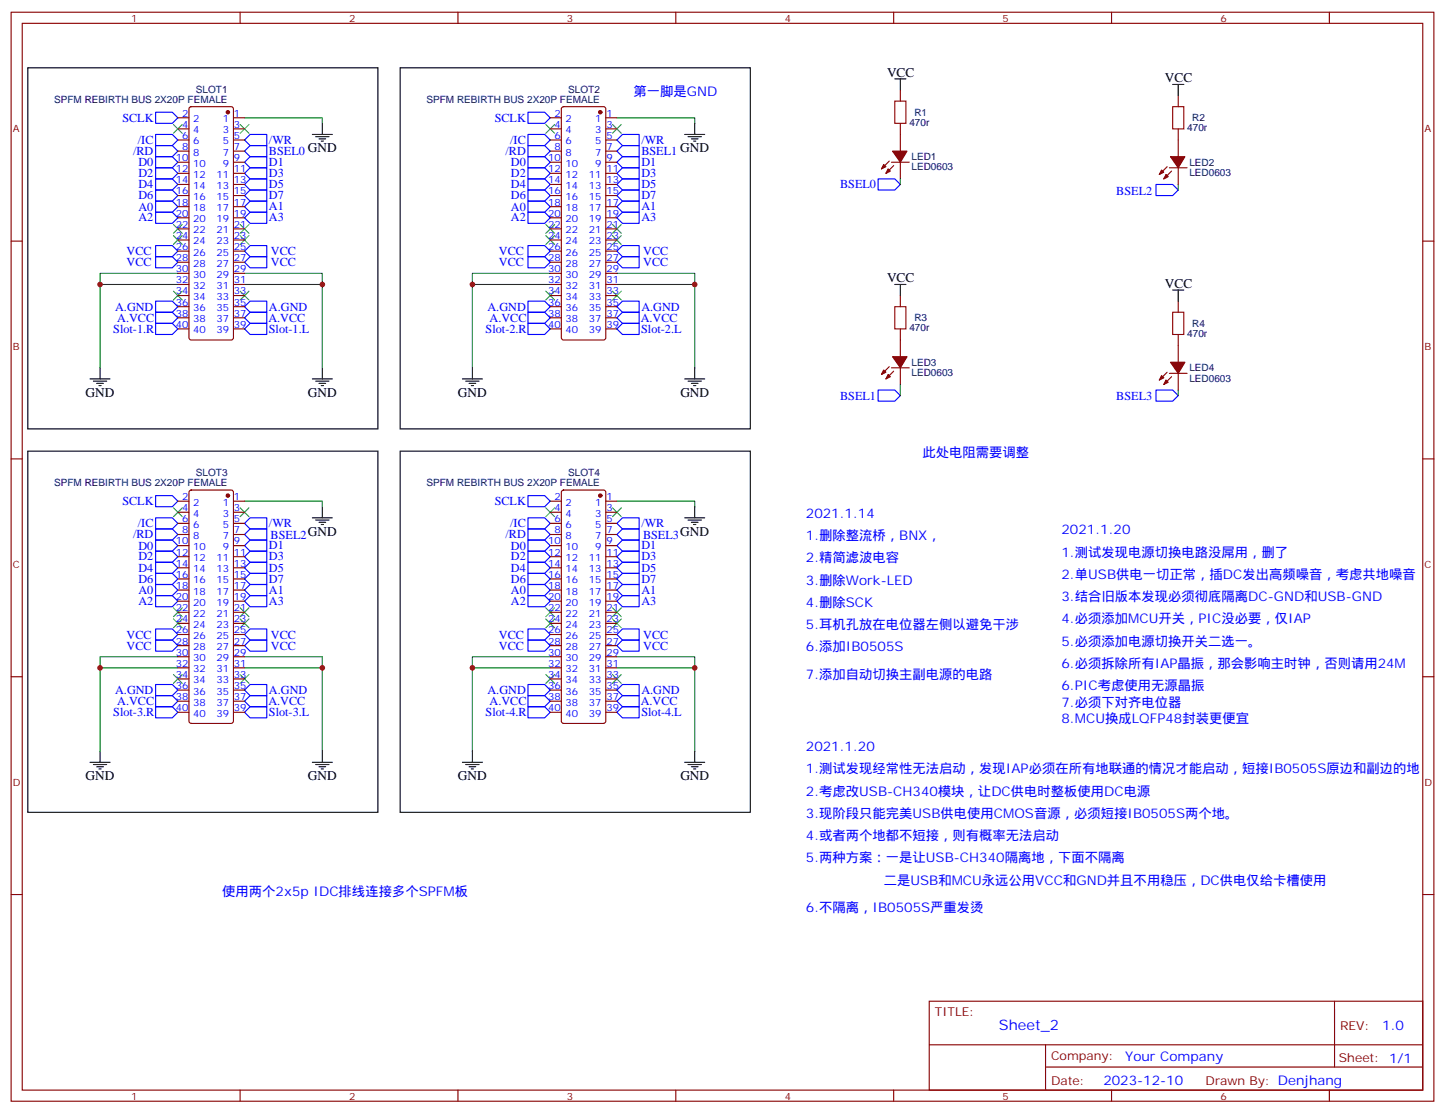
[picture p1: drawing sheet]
<svg xmlns="http://www.w3.org/2000/svg" width="459mm" height="353mm" viewBox="0 0 459 353" stroke-linecap="round" stroke-linejoin="round" font-family="sans-serif">
<g fill="none" stroke="#870000" stroke-width=".35">
<path d="M3.5 3.9h451.6v345.7h-451.6zM7.1 7.4h444.5v338.7h-444.5zM76.2 3.9v3.5M145.3 3.9v3.5M214.5 3.9v3.5M283.6 3.9v3.5M352.8 3.9v3.5M421.9 3.9v3.5M56.4 37.4h3.6M60.2 34.1l.5-.2h12.7l.5 .2 .2 .5v72.6l-.3 .5-.4 .2h-12.7l-.5-.2-.2-.5v-72.6zM74.1 37.4h3.5M174.6 37.4h3.6"/>
<path d="M178.4 34.1l.5-.2h12.7l.5 .2 .2 .5v72.6l-.3 .5-.4 .2h-12.7l-.5-.2-.2-.5v-72.6zM192.3 37.4h3.5M285.8 28.6v3.5M285.8 39.2v8.8M373.9 30.3v3.6M56.4 40.9h3.6M56.4 44.4h3.6M56.4 48h3.6M56.4 51.5h3.6M56.4 55h3.6M56.4 58.6h3.6M74.1 40.9h3.5"/>
<path d="M74.1 44.4h3.5M74.1 48h3.5M74.1 51.5h3.5M74.1 55h3.5M74.1 58.6h3.5M174.6 40.9h3.6M174.6 44.4h3.6M174.6 48h3.6M174.6 51.5h3.6M174.6 55h3.6M174.6 58.6h3.6M192.3 40.9h3.5"/>
<path d="M192.3 44.4h3.5M192.3 48h3.5M192.3 51.5h3.5M192.3 55h3.5M192.3 58.6h3.5M282.2 51.2l-2.4 2.4M282.9 51.5h5.7M283.6 52.6l-2.4 2.4M285.8 51.5v5.3M370.4 52.9l-2.5 2.5M371.1 53.3h5.7M371.8 54.3l-2.4 2.5"/>
<path d="M373.9 40.9v8.8M373.9 53.3v5.3M3.5 76.6h3.6M56.4 62.1h3.6M56.4 79.7h3.6M56.4 65.6h3.6M56.4 76.2h3.6M56.4 69.1h3.6M56.4 72.7h3.6M74.1 62.1h3.5M74.1 79.7h3.5M74.1 65.6h3.5"/>
<path d="M74.1 76.2h3.5M74.1 69.1h3.5M74.1 72.7h3.5M174.6 62.1h3.6M174.6 79.7h3.6M174.6 65.6h3.6M174.6 76.2h3.6M174.6 69.1h3.6M174.6 72.7h3.6M192.3 62.1h3.5M192.3 79.7h3.5M192.3 65.6h3.5"/>
<path d="M192.3 76.2h3.5M192.3 69.1h3.5M192.3 72.7h3.5M451.6 76.6h3.5M56.4 97.4h3.6M56.4 93.8h3.6M56.4 90.3h3.6M56.4 86.8h3.6M56.4 83.3h3.6M74.1 97.4h3.5M74.1 93.8h3.5M74.1 90.3h3.5"/>
<path d="M74.1 86.8h3.5M74.1 83.3h3.5M174.6 97.4h3.6M174.6 93.8h3.6M174.6 90.3h3.6M174.6 86.8h3.6M174.6 83.3h3.6M192.3 97.4h3.5M192.3 93.8h3.5M192.3 90.3h3.5M192.3 86.8h3.5M192.3 83.3h3.5"/>
<path d="M285.8 93.8v3.6M373.9 95.6v3.5M56.4 104.4h3.6M56.4 100.9h3.6M74.1 104.4h3.5M74.1 100.9h3.5M174.6 104.4h3.6M174.6 100.9h3.6M192.3 104.4h3.5M192.3 100.9h3.5M282.2 116.4l-2.4 2.5M282.9 116.8h5.7"/>
<path d="M283.6 117.8l-2.4 2.5M285.8 104.4v8.8M285.8 116.8v5.3M370.4 118.2l-2.5 2.4M371.1 118.5h5.7M371.8 119.6l-2.4 2.5M373.9 106.2v8.8M373.9 118.5v5.3M3.5 145.7h3.6M56.4 159.1h3.6M60.2 155.8l.5-.2h12.7l.5 .2 .2 .5v72.7l-.3 .5-.4 .2h-12.7l-.5-.3-.2-.4v-72.7zM74.1 159.1h3.5"/>
<path d="M174.6 159.1h3.6M178.4 155.8l.5-.2h12.7l.5 .2 .2 .5v72.7l-.3 .5-.4 .2h-12.7l-.5-.3-.2-.4v-72.7zM192.3 159.1h3.5M451.6 145.7h3.5M56.4 162.6h3.6M56.4 166.2h3.6M56.4 169.7h3.6M56.4 173.2h3.6M56.4 176.7h3.6M74.1 162.6h3.5M74.1 166.2h3.5M74.1 169.7h3.5"/>
<path d="M74.1 173.2h3.5M74.1 176.7h3.5M174.6 162.6h3.6M174.6 166.2h3.6M174.6 169.7h3.6M174.6 173.2h3.6M174.6 176.7h3.6M192.3 162.6h3.5M192.3 166.2h3.5M192.3 169.7h3.5M192.3 173.2h3.5M192.3 176.7h3.5"/>
<path d="M56.4 180.3h3.6M56.4 183.8h3.6M56.4 187.3h3.6M56.4 197.9h3.6M56.4 190.9h3.6M56.4 194.4h3.6M74.1 180.3h3.5M74.1 183.8h3.5M74.1 187.3h3.5M74.1 197.9h3.5M74.1 190.9h3.5M74.1 194.4h3.5"/>
<path d="M174.6 180.3h3.6M174.6 183.8h3.6M174.6 187.3h3.6M174.6 197.9h3.6M174.6 190.9h3.6M174.6 194.4h3.6M192.3 180.3h3.5M192.3 183.8h3.5M192.3 187.3h3.5M192.3 197.9h3.5M192.3 190.9h3.5M192.3 194.4h3.5"/>
<path d="M3.5 214.8h3.6M56.4 219.1h3.6M56.4 215.5h3.6M56.4 212h3.6M56.4 208.5h3.6M56.4 205h3.6M56.4 201.4h3.6M74.1 219.1h3.5M74.1 215.5h3.5M74.1 212h3.5M74.1 208.5h3.5M74.1 205h3.5"/>
<path d="M74.1 201.4h3.5M174.6 219.1h3.6M174.6 215.5h3.6M174.6 212h3.6M174.6 208.5h3.6M174.6 205h3.6M174.6 201.4h3.6M192.3 219.1h3.5M192.3 215.5h3.5M192.3 212h3.5M192.3 208.5h3.5M192.3 205h3.5"/>
<path d="M192.3 201.4h3.5M451.6 214.8h3.5M56.4 226.1h3.6M56.4 222.6h3.6M74.1 226.1h3.5M74.1 222.6h3.5M174.6 226.1h3.6M174.6 222.6h3.6M192.3 226.1h3.5M192.3 222.6h3.5M3.5 284h3.6M451.6 284h3.5"/>
<path d="M294.9 317.9h156.7v28.2h-156.7zM423.5 317.9l.1 20.9M295 331.7h156.4M331.8 338.8h119.6M331.8 331.7v14.1M76.2 346.1v3.5M145.3 346.1v3.5M214.5 346.1v3.5M283.6 346.1v3.5M352.8 346.1v3.5M421.9 346.1v3.5"/>
</g>
<g fill="none" stroke="#00f" stroke-width=".35">
<path d="M49.4 35.6h5.3l1.7 1.8-1.7 1.8h-5.3zM167.6 35.6h5.3l1.7 1.8-1.7 1.8h-5.3zM49.4 56.8h5.3l1.7 1.8-1.7 1.7h-5.3zM49.4 53.3h5.3l1.7 1.7-1.7 1.8h-5.3zM49.4 49.7h5.3l1.7 1.8-1.7 1.8h-5.3zM49.4 46.2h5.3l1.7 1.8-1.7 1.7h-5.3zM49.4 42.7h5.3l1.7 1.7-1.7 1.8h-5.3zM77.6 58.6l1.8-1.8h5.3v3.5h-5.3zM79.4 53.3h5.3v3.5h-5.3l-1.8-1.8zM79.4 49.7h5.3v3.6h-5.3l-1.8-1.8zM79.4 42.7h5.3v3.5h-5.3l-1.8-1.8zM79.4 46.2h5.3v3.5h-5.3l-1.8-1.7z"/>
<path d="M167.6 42.7h5.3l1.7 1.7-1.7 1.8h-5.3zM167.6 46.2h5.3l1.7 1.8-1.7 1.7h-5.3zM167.6 49.7h5.3l1.7 1.8-1.7 1.8h-5.3zM167.6 53.3h5.3l1.7 1.7-1.7 1.8h-5.3zM167.6 56.8h5.3l1.7 1.8-1.7 1.7h-5.3zM195.8 58.6l1.8-1.8h5.2v3.5h-5.2zM197.6 42.7h5.2v3.5h-5.2l-1.8-1.8zM197.6 49.7h5.2v3.6h-5.2l-1.8-1.8zM197.6 53.3h5.2v3.5h-5.2l-1.8-1.8zM197.6 46.2h5.2v3.5h-5.2l-1.8-1.7zM278.7 56.8h5.3l1.8 1.8-1.8 1.7h-5.3zM366.9 58.6h5.3l1.7 1.7-1.7 1.8h-5.3z"/>
<path d="M49.4 67.4h5.3l1.7 1.7-1.7 1.8h-5.3zM49.4 63.9h5.3l1.7 1.7-1.7 1.8h-5.3zM49.4 60.3h5.3l1.7 1.8-1.7 1.8h-5.3zM49.4 78h5.3l1.7 1.7-1.7 1.8h-5.3zM77.6 69.1l1.8-1.7h5.3v3.5h-5.3zM77.6 65.6l1.8-1.7h5.3v3.5h-5.3zM77.6 62.1l1.8-1.8h5.3v3.6h-5.3zM79.4 78h5.3v3.5h-5.3l-1.8-1.8zM167.6 78h5.3l1.7 1.7-1.7 1.8h-5.3zM167.6 60.3h5.3l1.7 1.8-1.7 1.8h-5.3zM167.6 63.9h5.3l1.7 1.7-1.7 1.8h-5.3zM167.6 67.4h5.3l1.7 1.7-1.7 1.8h-5.3z"/>
<path d="M195.8 62.1l1.8-1.8h5.2v3.6h-5.2zM195.8 69.1l1.8-1.7h5.2v3.5h-5.2zM197.6 78h5.2v3.5h-5.2l-1.8-1.8zM197.6 63.9h5.2v3.5h-5.2l-1.8-1.8zM49.4 99.1h5.3l1.7 1.8-1.7 1.8h-5.3zM49.4 81.5h5.3l1.7 1.8-1.7 1.7h-5.3zM49.4 95.6h5.3l1.7 1.8-1.7 1.7h-5.3zM79.4 81.5h5.3v3.5h-5.3l-1.8-1.7zM79.4 95.6h5.3v3.5h-5.3l-1.8-1.7zM167.6 81.5h5.3l1.7 1.8-1.7 1.7h-5.3zM167.6 99.1h5.3l1.7 1.8-1.7 1.8h-5.3zM167.6 95.6h5.3l1.7 1.8-1.7 1.7h-5.3z"/>
<path d="M197.6 81.5h5.2v3.5h-5.2l-1.8-1.7zM197.6 95.6h5.2v3.5h-5.2l-1.8-1.7zM49.4 102.7h5.3l1.7 1.7-1.7 1.8h-5.3zM77.6 104.4l1.8-1.7h5.3v3.5h-5.3zM77.6 100.9l1.8-1.8h5.3v3.6h-5.3zM167.6 102.7h5.3l1.7 1.7-1.7 1.8h-5.3zM195.8 104.4l1.8-1.7h5.2v3.5h-5.2zM195.8 100.9l1.8-1.8h5.2v3.6h-5.2zM278.7 123.8h5.3l1.8 1.8-1.8 1.8h-5.3zM366.9 123.8h5.3l1.7 1.8-1.7 1.8h-5.3zM49.4 157.3h5.3l1.7 1.8-1.7 1.8h-5.3zM167.6 157.3h5.3l1.7 1.8-1.7 1.8h-5.3z"/>
<path d="M49.4 164.4h5.3l1.7 1.8-1.7 1.7h-5.3zM49.4 167.9h5.3l1.7 1.8-1.7 1.7h-5.3zM49.4 171.4h5.3l1.7 1.8-1.7 1.8h-5.3zM49.4 175h5.3l1.7 1.7-1.7 1.8h-5.3zM49.4 178.5h5.3l1.7 1.8-1.7 1.7h-5.3zM77.6 173.2l1.8-1.8h5.3v3.6h-5.3zM77.6 169.7l1.8-1.8h5.3v3.5h-5.3zM79.4 164.4h5.3v3.5h-5.3l-1.8-1.7zM79.4 175h5.3v3.5h-5.3l-1.8-1.8zM79.4 178.5h5.3v3.5h-5.3l-1.8-1.7zM167.6 178.5h5.3l1.7 1.8-1.7 1.7h-5.3zM167.6 175h5.3l1.7 1.7-1.7 1.8h-5.3z"/>
<path d="M167.6 171.4h5.3l1.7 1.8-1.7 1.8h-5.3zM167.6 167.9h5.3l1.7 1.8-1.7 1.7h-5.3zM167.6 164.4h5.3l1.7 1.8-1.7 1.7h-5.3zM195.8 173.2l1.8-1.8h5.2v3.6h-5.2zM195.8 169.7l1.8-1.8h5.2v3.5h-5.2zM197.6 178.5h5.2v3.5h-5.2l-1.8-1.7zM197.6 175h5.2v3.5h-5.2l-1.8-1.8zM197.6 164.4h5.2v3.5h-5.2l-1.8-1.7zM49.4 199.7h5.3l1.7 1.7-1.7 1.8h-5.3zM49.4 182h5.3l1.7 1.8-1.7 1.8h-5.3zM49.4 185.6h5.3l1.7 1.7-1.7 1.8h-5.3zM49.4 189.1h5.3l1.7 1.8-1.7 1.7h-5.3z"/>
<path d="M79.4 199.7h5.3v3.5h-5.3l-1.8-1.8zM79.4 182h5.3v3.6h-5.3l-1.8-1.8zM79.4 185.6h5.3v3.5h-5.3l-1.8-1.8zM79.4 189.1h5.3v3.5h-5.3l-1.8-1.7zM167.6 189.1h5.3l1.7 1.8-1.7 1.7h-5.3zM167.6 185.6h5.3l1.7 1.7-1.7 1.8h-5.3zM167.6 182h5.3l1.7 1.8-1.7 1.8h-5.3zM167.6 199.7h5.3l1.7 1.7-1.7 1.8h-5.3zM197.6 189.1h5.2v3.5h-5.2l-1.8-1.7zM197.6 185.6h5.2v3.5h-5.2l-1.8-1.8zM197.6 182h5.2v3.6h-5.2l-1.8-1.8zM197.6 199.7h5.2v3.5h-5.2l-1.8-1.8z"/>
<path d="M49.4 203.2h5.3l1.7 1.8-1.7 1.7h-5.3zM49.4 217.3h5.3l1.7 1.8-1.7 1.7h-5.3zM79.4 203.2h5.3v3.5h-5.3l-1.8-1.7zM79.4 217.3h5.3v3.5h-5.3l-1.8-1.7zM167.6 203.2h5.3l1.7 1.8-1.7 1.7h-5.3zM167.6 217.3h5.3l1.7 1.8-1.7 1.7h-5.3zM197.6 203.2h5.2v3.5h-5.2l-1.8-1.7zM197.6 217.3h5.2v3.5h-5.2l-1.8-1.7zM49.4 220.8h5.3l1.7 1.8-1.7 1.8h-5.3zM49.4 224.4h5.3l1.7 1.7-1.7 1.8h-5.3zM77.6 226.1l1.8-1.7h5.3v3.5h-5.3zM79.4 220.8h5.3v3.6h-5.3l-1.8-1.8z"/>
<path d="M167.6 220.8h5.3l1.7 1.8-1.7 1.8h-5.3zM167.6 224.4h5.3l1.7 1.7-1.7 1.8h-5.3zM195.8 226.1l1.8-1.7h5.2v3.5h-5.2zM197.6 220.8h5.2v3.6h-5.2l-1.8-1.8z"/>
</g>
<g fill="none" stroke="#3c3" stroke-width=".35">
<path d="M55 39.5l2.9 2.8M57.9 39.5l-2.9 2.8M76.2 39.5l2.8 2.8M79 39.5l-2.8 2.8M173.2 39.5l2.8 2.8M176 39.5l-2.8 2.8M194.4 39.5l2.8 2.8M197.2 39.5l-2.8 2.8M55 74.8l2.9 2.8M55 71.3l2.9 2.8M57.9 74.8l-2.9 2.8M57.9 71.3l-2.9 2.8"/>
<path d="M76.2 74.8l2.8 2.8M76.2 71.3l2.8 2.8M79 74.8l-2.8 2.8M79 71.3l-2.8 2.8M173.2 71.3l2.8 2.8M173.2 74.8l2.8 2.8M176 71.3l-2.8 2.8M176 74.8l-2.8 2.8M194.4 71.3l2.8 2.8M194.4 74.8l2.8 2.8M197.2 71.3l-2.8 2.8M197.2 74.8l-2.8 2.8"/>
<path d="M55 92.4l2.9 2.8M57.9 92.4l-2.9 2.8M76.2 92.4l2.8 2.8M79 92.4l-2.8 2.8M173.2 92.4l2.8 2.8M176 92.4l-2.8 2.8M194.4 92.4l2.8 2.8M197.2 92.4l-2.8 2.8M55 161.2l2.9 2.8M57.9 161.2l-2.9 2.8M76.2 161.2l2.8 2.8M79 161.2l-2.8 2.8"/>
<path d="M173.2 161.2l2.8 2.8M176 161.2l-2.8 2.8M194.4 161.2l2.8 2.8M197.2 161.2l-2.8 2.8M55 193l2.9 2.8M55 196.5l2.9 2.8M57.9 193l-2.9 2.8M57.9 196.5l-2.9 2.8M76.2 193l2.8 2.8M76.2 196.5l2.8 2.8M79 193l-2.8 2.8M79 196.5l-2.8 2.8"/>
<path d="M173.2 196.5l2.8 2.8M173.2 193l2.8 2.8M176 196.5l-2.8 2.8M176 193l-2.8 2.8M194.4 196.5l2.8 2.8M194.4 193l2.8 2.8M197.2 196.5l-2.8 2.8M197.2 193l-2.8 2.8M55 214.1l2.9 2.9M57.9 214.1l-2.9 2.9M76.2 214.1l2.8 2.9M79 214.1l-2.8 2.9"/>
<path d="M173.2 214.1l2.8 2.9M176 214.1l-2.8 2.9M194.4 214.1l2.8 2.9M197.2 214.1l-2.8 2.9"/>
</g>
<g fill="none" stroke="#000" stroke-width=".35">
<path d="M8.8 21.5h111.1v114.7h-111.1zM102.3 39.2v3.5M127 21.5h111.1v114.7h-111.1zM220.5 39.2v3.5M284 25h3.5M285.8 25v3.6M372.2 26.8h3.5M373.9 26.8v3.5M99.1 42.7h6.4M100.2 43.4h4.2M101.2 44.1h2.2M102 44.8h.7"/>
<path d="M217.3 42.7h6.4M218.4 43.4h4.2M219.4 44.1h2.1M220.1 44.8h.7M284 90.3h3.5M285.8 90.3v3.5M372.2 92.1h3.5M373.9 92.1v3.5M31.7 116.8v3.5M102.3 116.8v3.5M149.9 116.8v3.5M220.5 116.8v3.5"/>
<path d="M28.6 120.3h6.3M29.6 121h4.3M30.7 121.7h2.1M31.4 122.4h.7M99.1 120.3h6.4M100.2 121h4.2M101.2 121.7h2.2M102 122.4h.7M146.8 120.3h6.3M147.8 121h4.2M148.9 121.7h2.1M149.6 122.4h.7"/>
<path d="M217.3 120.3h6.4M218.4 121h4.2M219.4 121.7h2.1M220.1 122.4h.7M8.8 143.2h111.1v114.7h-111.1zM127 143.2h111.1v114.7h-111.1zM99.1 164.4h6.4M100.2 165.1h4.2M101.2 165.8h2.2M102 166.5h.7M102.3 160.9v3.5M217.3 164.4h6.4"/>
<path d="M218.4 165.1h4.2M219.4 165.8h2.1M220.1 166.5h.7M220.5 160.9v3.5M31.7 238.5v3.5M102.3 238.5v3.5M149.9 238.5v3.5M220.5 238.5v3.5M28.6 242h6.3M29.6 242.7h4.3M30.7 243.4h2.1M31.4 244.1h.7"/>
<path d="M99.1 242h6.4M100.2 242.7h4.2M101.2 243.4h2.2M102 244.1h.7M146.8 242h6.3M147.8 242.7h4.2M148.9 243.4h2.1M149.6 244.1h.7M217.3 242h6.4M218.4 242.7h4.2M219.4 243.4h2.1M220.1 244.1h.7"/>
</g>
<g fill="none" stroke="#008700" stroke-width=".35">
<path d="M77.6 37.4h24.7v1.8M195.8 37.4h24.7v1.8M285.8 56.8v1.8M373.9 58.6v1.7M31.7 90.3h24.7M56.4 86.8h-24.7v30M77.6 86.8h24.7v30M77.6 90.3h24.7M149.9 90.3h24.7M174.6 86.8h-24.7v30M195.8 90.3h24.7M195.8 86.8h24.7v30"/>
<path d="M285.8 122.1v3.5M373.9 123.8v1.8M77.6 159.1h24.7v1.8M195.8 159.1h24.7v1.8M31.7 212h24.7M56.4 208.5h-24.7v30M77.6 212h24.7M77.6 208.5h24.7v30M149.9 212h24.7M174.6 208.5h-24.7v30M195.8 208.5h24.7v30M195.8 212h24.7"/>
</g>
<g fill="#870000" stroke="#870000" stroke-width=".35">
<path d="M283.3 113.2h4.6l-2.1 3.6z"/>
<path d="M280.5 117.5l.7 .7-1.4 .7z"/>
<path d="M281.9 118.9l.7 .7-1.4 .7z"/>
<path d="M283.3 48h4.6l-2.1 3.5z"/>
<path d="M280.5 52.2l.7 .7-1.4 .7z"/>
<path d="M281.9 53.6l.7 .7-1.4 .7z"/>
<path d="M371.5 49.7h4.6l-2.2 3.6z"/>
<path d="M368.7 54l.7 .7-1.5 .7z"/>
<path d="M370.1 55.4l.7 .7-1.4 .7z"/>
<path d="M371.5 115h4.6l-2.2 3.5z"/>
<path d="M368.7 119.2l.7 .7-1.5 .7z"/>
<path d="M370.1 120.6l.7 .8-1.4 .7z"/>
<circle cx="72.3" cy="35.6" r=".53"/>
<circle cx="190.5" cy="35.6" r=".53"/>
<circle cx="72.3" cy="157.3" r=".53"/>
<circle cx="190.5" cy="157.3" r=".53"/>
</g>
<path d="M284 32.1h3.5v7.1h-3.5zM372.2 33.9h3.5v7h-3.5zM284 97.4h3.5v7h-3.5zM372.2 99.1h3.5v7.1h-3.5z" fill="none" stroke="#a10000" stroke-width=".35"/>
<g fill="#c00">
<circle cx="149.9" cy="90.3" r=".88"/>
<circle cx="220.5" cy="90.3" r=".88"/>
<circle cx="102.3" cy="90.3" r=".88"/>
<circle cx="31.8" cy="90.3" r=".88"/>
<circle cx="31.8" cy="212" r=".88"/>
<circle cx="102.3" cy="212" r=".88"/>
<circle cx="220.5" cy="212" r=".88"/>
<circle cx="149.9" cy="212" r=".88"/>
</g>
<text font-size="4.6" fill="#00f" x="317" y="326.9">Sheet_2</text>
<g font-size="4.2">
<text x="281.5" y="24.3">VCC</text>
<text x="369.7" y="26.1">VCC</text>
<text x="281.5" y="89.6">VCC</text>
<text x="369.7" y="91.4">VCC</text>
<text x="27.2" y="125.9">GND</text>
<text x="97.7" y="125.9">GND</text>
<text x="145.3" y="125.9">GND</text>
<text x="215.9" y="125.9">GND</text>
<text x="27.2" y="247.6">GND</text>
<text x="97.7" y="247.6">GND</text>
<text x="145.3" y="247.6">GND</text>
<text x="215.9" y="247.6">GND</text>
</g>
<g font-size="4.2" fill="#00f">
<text x="201.1" y="30.3">第一脚是GND</text>
<text x="292.8" y="145">此处电阻需要调整</text>
<text x="255.8" y="164.4">2021.1.14</text>
<text x="255.8" y="171.4">1.删除整流桥，BNX，</text>
<text x="336.9" y="169.7">2021.1.20</text>
<text x="255.8" y="178.5">2.精简滤波电容</text>
<text x="336.9" y="176.7">1.测试发现电源切换电路没屌用，删了</text>
<text x="255.8" y="185.6">3.删除Work-LED</text>
<text x="336.9" y="183.8">2.单USB供电一切正常，插DC发出高频噪音，考虑共地噪音</text>
<text x="336.9" y="190.9">3.结合旧版本发现必须彻底隔离DC-GND和USB-GND</text>
<text x="255.8" y="192.6">4.删除SCK</text>
<text x="336.9" y="197.9">4.必须添加MCU开关，PIC没必要，仅IAP</text>
<text x="255.8" y="199.7">5.耳机孔放在电位器左侧以避免干涉</text>
<text x="255.8" y="206.7">6.添加IB0505S</text>
<text x="336.9" y="205">5.必须添加电源切换开关二选一。</text>
<text x="255.8" y="215.5">7.添加自动切换主副电源的电路</text>
<text x="336.9" y="212">6.必须拆除所有IAP晶振，那会影响主时钟，否则请用24M</text>
<text x="336.9" y="219.1">6.PIC考虑使用无源晶振</text>
<text x="336.9" y="224.4">7.必须下对齐电位器</text>
<text x="336.9" y="229.7">8.MCU换成LQFP48封装更便宜</text>
<text x="255.8" y="238.5">2021.1.20</text>
<text x="255.8" y="245.5">1.测试发现经常性无法启动，发现IAP必须在所有地联通的情况才能启动，短接IB0505S原边和副边的地</text>
<text x="255.8" y="252.6">2.考虑改USB-CH340模块，让DC供电时整板使用DC电源</text>
<text x="255.8" y="259.6">3.现阶段只能完美USB供电使用CMOS音源，必须短接IB0505S两个地。</text>
<text x="255.8" y="266.7">4.或者两个地都不短接，则有概率无法启动</text>
<text x="255.8" y="273.8">5.两种方案：一是让USB-CH340隔离地，下面不隔离</text>
<text x="280.5" y="280.8">二是USB和MCU永远公用VCC和GND并且不用稳压，DC供电仅给卡槽使用</text>
<text x="70.6" y="284.3">使用两个2x5p IDC排线连接多个SPFM板</text>
<text x="255.8" y="289.6">6.不隔离，IB0505S严重发烫</text>
<text x="438.7" y="327.1">1.0</text>
<text x="357.1" y="336.7">Your Company</text>
<text x="350.2" y="344.5">2023-12-10</text>
</g>
<g font-size="3.9" fill="#00f">
<text x="38.8" y="38.6">SCLK</text>
<text x="157" y="38.6">SCLK</text>
<text x="43.8" y="45.7">/IC</text>
<text x="85.4" y="45.7">/WR</text>
<text x="161.9" y="45.7">/IC</text>
<text x="203.6" y="45.7">/WR</text>
<text x="42.2" y="49.2">/RD</text>
<text x="43.9" y="52.8">D0</text>
<text x="85.4" y="52.7">D1</text>
<text x="85.4" y="49.2">BSEL0 GND</text>
<text x="160.4" y="49.2">/RD</text>
<text x="162.1" y="52.8">D0</text>
<text x="203.6" y="52.7">D1</text>
<text x="203.6" y="49.2">BSEL1 GND</text>
<text x="43.9" y="59.7">D4</text>
<text x="43.9" y="56.2">D2</text>
<text x="85.4" y="59.7">D5</text>
<text x="85.4" y="56.2">D3</text>
<text x="162.1" y="56.2">D2</text>
<text x="162.1" y="59.7">D4</text>
<text x="203.6" y="56.2">D3</text>
<text x="203.6" y="59.7">D5</text>
<text x="266.6" y="59.8">BSEL0</text>
<text x="43.9" y="63.3">D6</text>
<text x="85.4" y="63.3">D7</text>
<text x="162.1" y="63.3">D6</text>
<text x="203.6" y="63.3">D7</text>
<text x="354.3" y="61.9">BSEL2</text>
<text x="43.9" y="70.3">A2</text>
<text x="43.9" y="66.9">A0</text>
<text x="85.4" y="70.3">A3</text>
<text x="85.4" y="66.8">A1</text>
<text x="162.1" y="66.9">A0</text>
<text x="162.1" y="70.3">A2</text>
<text x="203.6" y="66.8">A1</text>
<text x="203.6" y="70.3">A3</text>
<text x="40.2" y="81">VCC</text>
<text x="86" y="81">VCC</text>
<text x="158.4" y="81">VCC</text>
<text x="204.1" y="81">VCC</text>
<text x="40.2" y="84.5">VCC</text>
<text x="86" y="84.5">VCC</text>
<text x="158.4" y="84.5">VCC</text>
<text x="204.1" y="84.5">VCC</text>
<text x="36.5" y="98.6">A.GND</text>
<text x="85.4" y="98.6">A.GND</text>
<text x="154.7" y="98.6">A.GND</text>
<text x="203.6" y="98.6">A.GND</text>
<text x="36" y="105.7">Slot-1.R</text>
<text x="37.2" y="102.2">A.VCC</text>
<text x="85.2" y="102.2">A.VCC</text>
<text x="85.3" y="105.8">Slot-1.L</text>
<text x="154.1" y="105.7">Slot-2.R</text>
<text x="155.4" y="102.2">A.VCC</text>
<text x="203.4" y="102.2">A.VCC</text>
<text x="203.5" y="105.8">Slot-2.L</text>
<text x="266.6" y="126.8">BSEL1</text>
<text x="354.3" y="127.1">BSEL3</text>
<text x="38.8" y="160.4">SCLK</text>
<text x="157" y="160.4">SCLK</text>
<text x="43.8" y="167.4">/IC</text>
<text x="85.4" y="167.4">/WR</text>
<text x="161.9" y="167.4">/IC</text>
<text x="203.6" y="167.4">/WR</text>
<text x="42.2" y="170.9">/RD</text>
<text x="85.9" y="171">BSEL2GND</text>
<text x="160.4" y="170.9">/RD</text>
<text x="204.1" y="171">BSEL3GND</text>
<text x="43.9" y="174.5">D0</text>
<text x="43.9" y="177.9">D2</text>
<text x="85.4" y="174.4">D1</text>
<text x="85.4" y="177.9">D3</text>
<text x="162.1" y="177.9">D2</text>
<text x="162.1" y="174.5">D0</text>
<text x="203.6" y="177.9">D3</text>
<text x="203.6" y="174.4">D1</text>
<text x="43.9" y="181.4">D4</text>
<text x="43.9" y="185">D6</text>
<text x="85.4" y="181.4">D5</text>
<text x="85.4" y="185">D7</text>
<text x="162.1" y="185">D6</text>
<text x="162.1" y="181.4">D4</text>
<text x="203.6" y="185">D7</text>
<text x="203.6" y="181.4">D5</text>
<text x="43.9" y="188.6">A0</text>
<text x="85.4" y="188.5">A1</text>
<text x="162.1" y="188.6">A0</text>
<text x="203.6" y="188.5">A1</text>
<text x="43.9" y="192">A2</text>
<text x="85.4" y="192">A3</text>
<text x="162.1" y="192">A2</text>
<text x="203.6" y="192">A3</text>
<text x="40.2" y="202.7">VCC</text>
<text x="86" y="202.7">VCC</text>
<text x="158.4" y="202.7">VCC</text>
<text x="204.1" y="202.7">VCC</text>
<text x="40.2" y="206.2">VCC</text>
<text x="86" y="206.2">VCC</text>
<text x="158.4" y="206.2">VCC</text>
<text x="204.1" y="206.2">VCC</text>
<text x="36.5" y="220.3">A.GND</text>
<text x="85.4" y="220.3">A.GND</text>
<text x="154.7" y="220.3">A.GND</text>
<text x="203.6" y="220.3">A.GND</text>
<text x="36" y="227.4">Slot-3.R</text>
<text x="37.2" y="223.9">A.VCC</text>
<text x="85.2" y="223.9">A.VCC</text>
<text x="85.4" y="227.4">Slot-3.L</text>
<text x="154.1" y="227.4">Slot-4.R</text>
<text x="155.4" y="223.9">A.VCC</text>
<text x="203.4" y="223.9">A.VCC</text>
<text x="203.6" y="227.4">Slot-4.L</text>
</g>
<g font-size="3.9" fill="#800">
<text x="296.7" y="322.4">TITLE:</text>
<text x="425.3" y="327.1">REV:</text>
<text x="333.6" y="336.6">Company:</text>
<text x="425" y="337.3">Sheet: 1/1</text>
<text x="333.6" y="344.3">Date:</text>
<text x="382.6" y="344.4">Drawn By: Denjhang</text>
</g>
<g font-size="3.2" fill="#800">
<text x="41.6" y="6.9">1</text>
<text x="110.8" y="6.9">2</text>
<text x="179.9" y="6.9">3</text>
<text x="249.1" y="6.9">4</text>
<text x="318.2" y="6.9">5</text>
<text x="387.3" y="6.9">6</text>
<text x="4.1" y="42">A</text>
<text x="452.1" y="42">A</text>
<text x="4.1" y="111.1">B</text>
<text x="452.1" y="111.1">B</text>
<text x="4.1" y="180.3">C</text>
<text x="452.1" y="180.3">C</text>
<text x="4.1" y="249.4">D</text>
<text x="452.1" y="249.4">D</text>
<text x="41.6" y="349.1">1</text>
<text x="110.8" y="349.1">2</text>
<text x="179.9" y="349.1">3</text>
<text x="249.1" y="349.1">4</text>
<text x="318.2" y="349.1">5</text>
<text x="387.3" y="349.1">6</text>
</g>
<g font-size="3.2" fill="#000080">
<text x="62.2" y="29.6">SLOT1</text>
<text x="180.4" y="29.6">SLOT2</text>
<text x="17.2" y="32.6">SPFM REBIRTH BUS 2X20P FEMALE</text>
<text x="135.4" y="32.6">SPFM REBIRTH BUS 2X20P FEMALE</text>
<text x="288.6" y="39.9">470r</text>
<text x="290.2" y="36.8">R1</text>
<text x="376.8" y="41.7">470r</text>
<text x="378.4" y="38.5">R2</text>
<text x="289.3" y="50.9">LED1</text>
<text x="377.5" y="52.7">LED2</text>
<text x="289.3" y="54.1">LED0603</text>
<text x="377.5" y="55.9">LED0603</text>
<text x="288.6" y="105.2">470r</text>
<text x="290.2" y="102">R3</text>
<text x="376.8" y="107">470r</text>
<text x="378.4" y="103.8">R4</text>
<text x="289.3" y="119.4">LED0603</text>
<text x="289.3" y="116.2">LED3</text>
<text x="377.5" y="117.9">LED4</text>
<text x="377.5" y="121.1">LED0603</text>
<text x="17.2" y="154.3">SPFM REBIRTH BUS 2X20P FEMALE</text>
<text x="62.2" y="151.3">SLOT3</text>
<text x="135.4" y="154.3">SPFM REBIRTH BUS 2X20P FEMALE</text>
<text x="180.4" y="151.3">SLOT4</text>
</g>
<g font-size="3.2" fill="#00f">
<text x="57.8" y="40.6">4</text>
<text x="57.8" y="37">2</text>
<text x="61.3" y="38.8">2</text>
<text x="70.8" y="38.8">1</text>
<text x="74.3" y="37">1</text>
<text x="74.3" y="40.6">3</text>
<text x="176" y="40.6">4</text>
<text x="176" y="37">2</text>
<text x="179.5" y="38.8">2</text>
<text x="188.9" y="38.8">1</text>
<text x="192.4" y="37">1</text>
<text x="192.4" y="40.6">3</text>
<text x="57.8" y="47.6">8</text>
<text x="57.8" y="44.1">6</text>
<text x="61.3" y="45.9">6</text>
<text x="61.3" y="42.3">4</text>
<text x="70.8" y="42.3">3</text>
<text x="70.8" y="45.9">5</text>
<text x="74.3" y="44.1">5</text>
<text x="74.3" y="47.6">7</text>
<text x="176" y="47.6">8</text>
<text x="176" y="44.1">6</text>
<text x="179.5" y="45.9">6</text>
<text x="179.5" y="42.3">4</text>
<text x="188.9" y="42.3">3</text>
<text x="188.9" y="45.9">5</text>
<text x="192.4" y="44.1">5</text>
<text x="192.4" y="47.6">7</text>
<text x="55.8" y="51.2">10</text>
<text x="61.3" y="52.9">10</text>
<text x="61.3" y="49.4">8</text>
<text x="70.8" y="49.4">7</text>
<text x="70.8" y="52.9">9</text>
<text x="74.3" y="51.2">9</text>
<text x="173.9" y="51.2">10</text>
<text x="179.5" y="52.9">10</text>
<text x="179.5" y="49.4">8</text>
<text x="188.9" y="49.4">7</text>
<text x="188.9" y="52.9">9</text>
<text x="192.4" y="51.2">9</text>
<text x="55.8" y="58.2">14</text>
<text x="55.8" y="54.7">12</text>
<text x="61.3" y="60">14</text>
<text x="61.3" y="56.4">12</text>
<text x="68.7" y="56.4">11</text>
<text x="68.7" y="60">13</text>
<text x="74.3" y="54.7">11</text>
<text x="74.3" y="58.2">13</text>
<text x="173.9" y="58.2">14</text>
<text x="173.9" y="54.7">12</text>
<text x="179.5" y="60">14</text>
<text x="179.5" y="56.4">12</text>
<text x="186.9" y="56.4">11</text>
<text x="186.9" y="60">13</text>
<text x="192.4" y="54.7">11</text>
<text x="192.4" y="58.2">13</text>
<text x="55.8" y="65.3">18</text>
<text x="55.8" y="61.7">16</text>
<text x="61.3" y="63.5">16</text>
<text x="68.7" y="63.5">15</text>
<text x="74.3" y="61.7">15</text>
<text x="74.3" y="65.3">17</text>
<text x="173.9" y="65.3">18</text>
<text x="173.9" y="61.7">16</text>
<text x="179.5" y="63.5">16</text>
<text x="186.9" y="63.5">15</text>
<text x="192.4" y="61.7">15</text>
<text x="192.4" y="65.3">17</text>
<text x="55.8" y="68.8">20</text>
<text x="61.3" y="70.6">20</text>
<text x="61.3" y="67">18</text>
<text x="68.7" y="67">17</text>
<text x="68.7" y="70.6">19</text>
<text x="74.3" y="68.8">19</text>
<text x="173.9" y="68.8">20</text>
<text x="179.5" y="70.6">20</text>
<text x="179.5" y="67">18</text>
<text x="186.9" y="67">17</text>
<text x="186.9" y="70.6">19</text>
<text x="192.4" y="68.8">19</text>
<text x="55.8" y="75.8">24</text>
<text x="55.8" y="72.3">22</text>
<text x="61.3" y="77.6">24</text>
<text x="61.3" y="74.1">22</text>
<text x="68.7" y="74.1">21</text>
<text x="68.7" y="77.6">23</text>
<text x="74.3" y="72.3">21</text>
<text x="74.3" y="75.8">23</text>
<text x="173.9" y="75.8">24</text>
<text x="173.9" y="72.3">22</text>
<text x="179.5" y="77.6">24</text>
<text x="179.5" y="74.1">22</text>
<text x="186.9" y="74.1">21</text>
<text x="186.9" y="77.6">23</text>
<text x="192.4" y="72.3">21</text>
<text x="192.4" y="75.8">23</text>
<text x="55.8" y="82.9">28</text>
<text x="55.8" y="79.4">26</text>
<text x="61.3" y="81.1">26</text>
<text x="68.7" y="81.1">25</text>
<text x="74.3" y="79.4">25</text>
<text x="74.3" y="82.9">27</text>
<text x="173.9" y="82.9">28</text>
<text x="173.9" y="79.4">26</text>
<text x="179.5" y="81.1">26</text>
<text x="186.9" y="81.1">25</text>
<text x="192.4" y="79.4">25</text>
<text x="192.4" y="82.9">27</text>
<text x="55.8" y="90">32</text>
<text x="55.8" y="86.4">30</text>
<text x="61.3" y="88.2">30</text>
<text x="61.3" y="84.7">28</text>
<text x="68.7" y="84.7">27</text>
<text x="68.7" y="88.2">29</text>
<text x="74.3" y="86.4">29</text>
<text x="74.3" y="90">31</text>
<text x="173.9" y="90">32</text>
<text x="173.9" y="86.4">30</text>
<text x="179.5" y="88.2">30</text>
<text x="179.5" y="84.7">28</text>
<text x="186.9" y="84.7">27</text>
<text x="186.9" y="88.2">29</text>
<text x="192.4" y="86.4">29</text>
<text x="192.4" y="90">31</text>
<text x="55.8" y="93.5">34</text>
<text x="61.3" y="95.2">34</text>
<text x="61.3" y="91.7">32</text>
<text x="68.7" y="91.7">31</text>
<text x="68.7" y="95.2">33</text>
<text x="74.3" y="93.5">33</text>
<text x="173.9" y="93.5">34</text>
<text x="179.5" y="95.2">34</text>
<text x="179.5" y="91.7">32</text>
<text x="186.9" y="91.7">31</text>
<text x="186.9" y="95.2">33</text>
<text x="192.4" y="93.5">33</text>
<text x="55.8" y="100.5">38</text>
<text x="55.8" y="97">36</text>
<text x="61.3" y="98.8">36</text>
<text x="68.7" y="98.8">35</text>
<text x="74.3" y="97">35</text>
<text x="74.3" y="100.5">37</text>
<text x="173.9" y="100.5">38</text>
<text x="173.9" y="97">36</text>
<text x="179.5" y="98.8">36</text>
<text x="186.9" y="98.8">35</text>
<text x="192.4" y="97">35</text>
<text x="192.4" y="100.5">37</text>
<text x="55.8" y="104.1">40</text>
<text x="61.3" y="105.8">40</text>
<text x="61.3" y="102.3">38</text>
<text x="68.7" y="102.3">37</text>
<text x="68.7" y="105.8">39</text>
<text x="74.3" y="104.1">39</text>
<text x="173.9" y="104.1">40</text>
<text x="179.5" y="105.8">40</text>
<text x="179.5" y="102.3">38</text>
<text x="186.9" y="102.3">37</text>
<text x="186.9" y="105.8">39</text>
<text x="192.4" y="104.1">39</text>
<text x="57.8" y="158.7">2</text>
<text x="61.3" y="160.5">2</text>
<text x="70.8" y="160.5">1</text>
<text x="74.3" y="158.7">1</text>
<text x="176" y="158.7">2</text>
<text x="179.5" y="160.5">2</text>
<text x="188.9" y="160.5">1</text>
<text x="192.4" y="158.7">1</text>
<text x="57.8" y="165.8">6</text>
<text x="57.8" y="162.3">4</text>
<text x="61.3" y="167.6">6</text>
<text x="61.3" y="164">4</text>
<text x="70.8" y="164">3</text>
<text x="70.8" y="167.6">5</text>
<text x="74.3" y="162.3">3</text>
<text x="74.3" y="165.8">5</text>
<text x="176" y="165.8">6</text>
<text x="176" y="162.3">4</text>
<text x="179.5" y="167.6">6</text>
<text x="179.5" y="164">4</text>
<text x="188.9" y="164">3</text>
<text x="188.9" y="167.6">5</text>
<text x="192.4" y="162.3">3</text>
<text x="192.4" y="165.8">5</text>
<text x="55.8" y="172.9">10</text>
<text x="57.8" y="169.3">8</text>
<text x="61.3" y="171.1">8</text>
<text x="70.8" y="171.1">7</text>
<text x="74.3" y="169.3">7</text>
<text x="74.3" y="172.9">9</text>
<text x="173.9" y="172.9">10</text>
<text x="176" y="169.3">8</text>
<text x="179.5" y="171.1">8</text>
<text x="188.9" y="171.1">7</text>
<text x="192.4" y="169.3">7</text>
<text x="192.4" y="172.9">9</text>
<text x="55.8" y="179.9">14</text>
<text x="55.8" y="176.4">12</text>
<text x="61.3" y="178.2">12</text>
<text x="61.3" y="174.6">10</text>
<text x="68.7" y="178.2">11</text>
<text x="70.8" y="174.6">9</text>
<text x="74.3" y="176.4">11</text>
<text x="74.3" y="179.9">13</text>
<text x="173.9" y="179.9">14</text>
<text x="173.9" y="176.4">12</text>
<text x="179.5" y="178.2">12</text>
<text x="179.5" y="174.6">10</text>
<text x="186.9" y="178.2">11</text>
<text x="188.9" y="174.6">9</text>
<text x="192.4" y="176.4">11</text>
<text x="192.4" y="179.9">13</text>
<text x="55.8" y="183.4">16</text>
<text x="61.3" y="185.2">16</text>
<text x="61.3" y="181.7">14</text>
<text x="68.7" y="181.7">13</text>
<text x="68.7" y="185.2">15</text>
<text x="74.3" y="183.4">15</text>
<text x="173.9" y="183.4">16</text>
<text x="179.5" y="185.2">16</text>
<text x="179.5" y="181.7">14</text>
<text x="186.9" y="181.7">13</text>
<text x="186.9" y="185.2">15</text>
<text x="192.4" y="183.4">15</text>
<text x="55.8" y="190.5">20</text>
<text x="55.8" y="187">18</text>
<text x="61.3" y="188.7">18</text>
<text x="68.7" y="188.7">17</text>
<text x="74.3" y="187">17</text>
<text x="74.3" y="190.5">19</text>
<text x="173.9" y="190.5">20</text>
<text x="173.9" y="187">18</text>
<text x="179.5" y="188.7">18</text>
<text x="186.9" y="188.7">17</text>
<text x="192.4" y="187">17</text>
<text x="192.4" y="190.5">19</text>
<text x="55.8" y="197.6">24</text>
<text x="55.8" y="194">22</text>
<text x="61.3" y="195.8">22</text>
<text x="61.3" y="192.3">20</text>
<text x="68.7" y="192.3">19</text>
<text x="68.7" y="195.8">21</text>
<text x="74.3" y="194">21</text>
<text x="74.3" y="197.6">23</text>
<text x="173.9" y="197.6">24</text>
<text x="173.9" y="194">22</text>
<text x="179.5" y="195.8">22</text>
<text x="179.5" y="192.3">20</text>
<text x="186.9" y="192.3">19</text>
<text x="186.9" y="195.8">21</text>
<text x="192.4" y="194">21</text>
<text x="192.4" y="197.6">23</text>
<text x="55.8" y="201.1">26</text>
<text x="61.3" y="202.8">26</text>
<text x="61.3" y="199.3">24</text>
<text x="68.7" y="199.3">23</text>
<text x="68.7" y="202.8">25</text>
<text x="74.3" y="201.1">25</text>
<text x="173.9" y="201.1">26</text>
<text x="179.5" y="202.8">26</text>
<text x="179.5" y="199.3">24</text>
<text x="186.9" y="199.3">23</text>
<text x="186.9" y="202.8">25</text>
<text x="192.4" y="201.1">25</text>
<text x="55.8" y="208.1">30</text>
<text x="55.8" y="204.6">28</text>
<text x="61.3" y="209.9">30</text>
<text x="61.3" y="206.4">28</text>
<text x="68.7" y="206.4">27</text>
<text x="68.7" y="209.9">29</text>
<text x="74.3" y="204.6">27</text>
<text x="74.3" y="208.1">29</text>
<text x="173.9" y="208.1">30</text>
<text x="173.9" y="204.6">28</text>
<text x="179.5" y="209.9">30</text>
<text x="179.5" y="206.4">28</text>
<text x="186.9" y="206.4">27</text>
<text x="186.9" y="209.9">29</text>
<text x="192.4" y="204.6">27</text>
<text x="192.4" y="208.1">29</text>
<text x="55.8" y="215.2">34</text>
<text x="55.8" y="211.7">32</text>
<text x="61.3" y="213.4">32</text>
<text x="68.7" y="213.4">31</text>
<text x="74.3" y="211.7">31</text>
<text x="74.3" y="215.2">33</text>
<text x="173.9" y="215.2">34</text>
<text x="173.9" y="211.7">32</text>
<text x="179.5" y="213.4">32</text>
<text x="186.9" y="213.4">31</text>
<text x="192.4" y="211.7">31</text>
<text x="192.4" y="215.2">33</text>
<text x="55.8" y="218.7">36</text>
<text x="61.3" y="220.5">36</text>
<text x="61.3" y="217">34</text>
<text x="68.7" y="217">33</text>
<text x="68.7" y="220.5">35</text>
<text x="74.3" y="218.7">35</text>
<text x="173.9" y="218.7">36</text>
<text x="179.5" y="220.5">36</text>
<text x="179.5" y="217">34</text>
<text x="186.9" y="217">33</text>
<text x="186.9" y="220.5">35</text>
<text x="192.4" y="218.7">35</text>
<text x="55.8" y="225.8">40</text>
<text x="55.8" y="222.2">38</text>
<text x="61.3" y="227.5">40</text>
<text x="61.3" y="224">38</text>
<text x="68.7" y="224">37</text>
<text x="68.7" y="227.5">39</text>
<text x="74.3" y="222.2">37</text>
<text x="74.3" y="225.8">39</text>
<text x="173.9" y="225.8">40</text>
<text x="173.9" y="222.2">38</text>
<text x="179.5" y="227.5">40</text>
<text x="179.5" y="224">38</text>
<text x="186.9" y="224">37</text>
<text x="186.9" y="227.5">39</text>
<text x="192.4" y="222.2">37</text>
<text x="192.4" y="225.8">39</text>
</g>
</svg>
